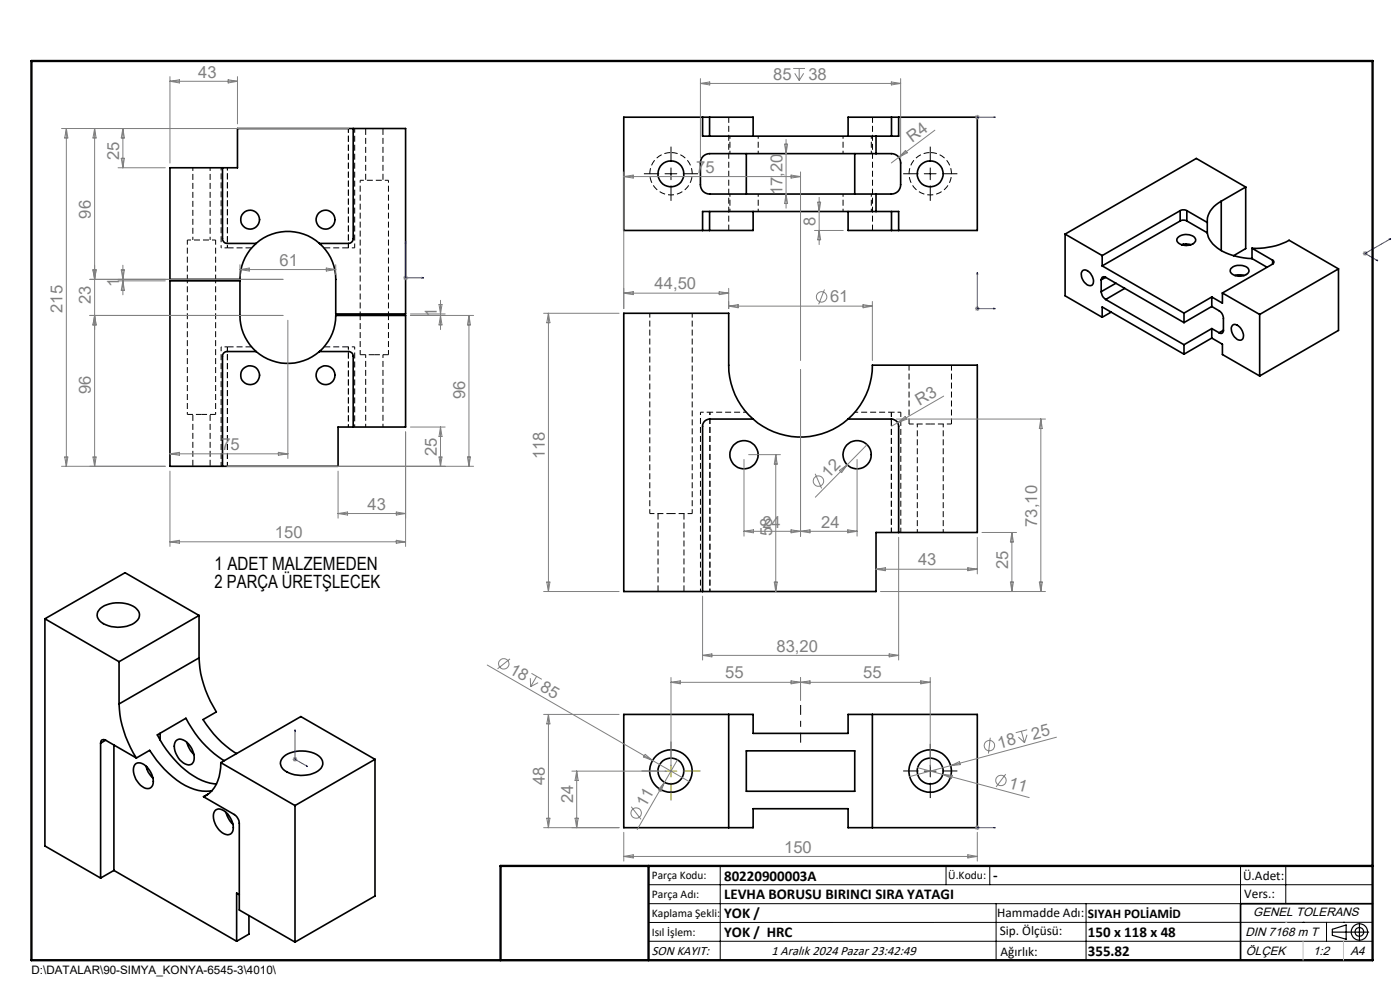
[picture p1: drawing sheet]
<svg xmlns="http://www.w3.org/2000/svg" width="297mm" height="210mm" viewBox="0 0 297 210" stroke-linecap="round" stroke-linejoin="round" font-family="sans-serif">
<path d="M39.7 50.9v8.3M45.7 59.2v-8.3M76.4 66.9v8.3M82.4 75.2v-8.3M137.8 66.4v42.5M189.1 87.4v25.5M191.1 87.4v25.5M192.8 89.9h4.5M197.3 89.9h4.5M137.8 108.9h4.5M142.3 108.9h4.5M146.8 108.9v-42.5" fill="none" stroke="#000" stroke-width=".21" stroke-dasharray="1.3 .6" stroke-dashoffset=".3" stroke-linecap="butt"/>
<path d="M40.9 35.6v15.3M44.6 50.9v-15.3M77.6 75.2v15.4M81.2 90.6v-15.4M150.6 87.4h-2M158.3 87.4h-7.7M189.1 87.4h-7.7M191.1 87.4h-2M194.6 89.9v23M200.1 112.9v-23" fill="none" stroke="#000" stroke-width=".21" stroke-dasharray="1.3 .6" stroke-dashoffset=".6" stroke-linecap="butt"/>
<g fill="none" stroke="#000" stroke-width=".21" stroke-dasharray="1.3 .6" stroke-dashoffset=".7" stroke-linecap="butt">
<path d="M154.8 28.9v3.7M160.8 32.6v-3.7M178.8 28.9v3.7M184.8 32.6v-3.7M46.9 52.6v-17M48.2 52.6h-1.3M48.2 52.6v-17M75.2 52.6h-1.3M154.8 41.2v3.7M160.8 44.9v-3.7M178.8 41.2v3.7M184.8 44.9v-3.7"/>
<path d="M48.2 73.6h-1.3M73.9 73.6v17M75.2 73.6v17M75.2 73.6h-1.3M148.6 87.4v38M150.6 87.4v38"/>
</g>
<path d="M185.1 24.9v24M154.6 48.9v-24M76.4 75.2h3M79.4 75.2h3M192.8 77.4v12.5M39.7 87.9h3M42.7 87.9h3M201.8 89.9v-12.5" fill="none" stroke="#000" stroke-width=".21" stroke-dasharray="1.3 .6" stroke-dashoffset=".1" stroke-linecap="butt"/>
<path d="M53.4 52.6h-5.2M73.9 52.6h-5.1M53.4 73.6h-5.2M73.9 73.6h-5.1M139.6 108.9v16.5M145.1 125.4v-16.5" fill="none" stroke="#000" stroke-width=".21" stroke-dasharray="1.3 .6" stroke-linecap="butt"/>
<g fill="none" stroke="#000" stroke-width=".35">
<path d="M47.2 35.6v15a1.02 1.02 0 0 0 1 1h6.1M74.9 27.3v23.3a1.02 1.02 0 0 1-1 1h-6.1M149 24.9h1.5M149 24.9h-16.7v24h16.7M149 24.9v4h41.6v-4M149.2 33.2l.6-.5 .8-.1h38.5a1.93 1.93 0 0 1 2 2v4.6a1.93 1.93 0 0 1-2 2h-38.5a1.93 1.93 0 0 1-2-2v-5zM150.5 24.9h9.3v4M150.5 24.9v4M158.3 32.6v8.6M181.3 32.6v8.6M185.8 28.9v3.7M189.1 24.9h1.5"/>
<path d="M189.1 24.9h-9.2v4M189.1 24.9v4M190.6 24.9h16.7v24h-16.7M264.3 39.7l-10.5-6.1-27.8 16.1M264.3 39.7l-5.2 3M264.3 39.7v13l-2.6 1.5M54.3 51.6a10.1 10.1 0 0 0-3.4 7.7h-14.8v-23.7h14.3v-8.3h35.6v39.3h-14.8v-7.3a10 10 0 0 0-3.4-7.7M54.3 51.6a10.1 10.1 0 0 1 13.5 0M149 48.9h1.5M149 48.9v-4h41.6v4M150.5 44.9v4M159.8 44.9v4h-9.3"/>
<path d="M179.9 44.9v4h9.2M185.8 41.2v3.7M189.1 48.9h1.5M189.1 44.9v4M226 49.7v13.1l7.8 4.5M226 49.7l7.8 4.5M229.6 57.5a1.56 1.56 0 0 1 2.1 1.2 1.38 1.38 0 0 1-.2 1.9 2.24 2.24 0 0 1-1.9-3.1zM233.6 59.4v2.5M233.8 56.4l17.4 10M233.8 54.2v2.2M234.6 58.8a.58 .58 0 0 0-.7 0 .58 .58 0 0 0-.3 .6M234.6 58.8l16.6 9.6"/>
<path d="M234.6 58.8l-1 .6M249.8 50.4a2.64 2.64 0 0 1 3.7 .1 1.09 1.09 0 0 1-1.1 1.5 2.35 2.35 0 0 1-2.7-.9zM250.4 46.9a1.5 1.5 0 0 1 1.4 0M250.4 44.7a1.5 1.5 0 0 1 1.4 0M250.4 46.9l-16.6 9.5M250.4 44.7l-16.6 9.5M250.4 44.7v2.2M250.7 51.9l.5-.1 1.4 .1M251.1 51.8l-.3 .2M251.6 51.8v.3M251.8 46.9l4.3 2.5M251.8 44.7l4.3 2.5"/>
<path d="M251.8 44.7v2.2M256.1 49.4a5.9 5.9 0 0 0 4 4.2l3 1 2.5 .2M256.1 47.2v2.2M259.1 42.7a4.9 4.9 0 0 0-3 4.5M259.1 42.7v10.5M261.1 57a2.78 2.78 0 0 1 3.8 .1 1.09 1.09 0 0 1-1.1 1.4 2.35 2.35 0 0 1-2.8-.9zM262 58.4l.5-.1 1.4 .1M265.6 52.7a14.9 14.9 0 0 0 7.9-1.7l10.5 6M265.6 52.7l4.4 2.5M265.6 54.8l3.2 1.9M265.6 52.7v2.1M270 55.2a.43 .43 0 0 1 .3 .4 .43 .43 0 0 1-.3 .4"/>
<path d="M270 56l-10.7 6.2M270 55.2v.8M284 57l-16.8 9.7M284 57v13.1l-16.8 9.7M54.3 74.6a10.2 10.2 0 0 1-3.4-7.7v-7.3h-14.8v39.3h35.6v-8.3h14.3v-23.7h-14.8a10 10 0 0 1-3.4 7.7M54.3 74.6h-6.1a.96 .96 0 0 0-1 1v23.3M54.3 74.6a10.2 10.2 0 0 0 13.5 0M67.8 74.6h6.1a.96 .96 0 0 1 1 1v15M233.6 61.9a2.1 2.1 0 0 0 1 1.6M233.8 67.3v-2.2l17.4 10M234.6 63.5l16.6 9.6M235.7 66.2l-1.9 1.1"/>
<path d="M236.7 60.1l-3.1 1.8M238.6 61.2l-4 2.3M251.2 66.4v2M251.2 73.1v2M257.1 65l1.5 .9a1.96 1.96 0 0 1 .9 1.6v2.6M257.1 63v2M257.1 69.7v2M257.1 69.7l1.5 .9M257.1 71.7l2.2 1.3v2.2l7.9 4.6M257.1 63l-5.9 3.4M257.1 65l-5.9 3.4M257.1 69.7l-5.9 3.4"/>
<path d="M257.1 71.7l-5.9 3.4M259.3 62.2l7.9 4.5M259.3 62.2v2.1l-2.2-1.3M259.5 70.1a.55 .55 0 0 1-.2 .6 .55 .55 0 0 1-.7-.1M259.5 70.1l-.9 .5M261.4 69a1.35 1.35 0 0 1 2 .9 1.55 1.55 0 0 1-.1 2.2 2.24 2.24 0 0 1-1.9-3.1zM267.2 66.7v13.1M159.8 88.9a15 15 0 0 1-5.2-11.4v-11h-22.3v59h53.5v-12.5h21.5v-35.5h-22.2a15.2 15.2 0 0 1-5.2 11.4M159.8 88.9h-9.3a1.51 1.51 0 0 0-1.5 1.5v35.1M159.8 88.9a15.2 15.2 0 0 0 20.1 0M179.9 88.9h9.2a1.57 1.57 0 0 1 1.5 1.5v22.6M9.5 131.3v48.1l11.8 6.9"/>
<path d="M9.5 131.3l15.8 9.1M21.3 129.1a6.5 6.5 0 0 1 7.8 .1 1.79 1.79 0 0 1-.6 2.9 6.6 6.6 0 0 1-7.4-.4 1.72 1.72 0 0 1 .2-2.6zM42.2 139.6a23.3 23.3 0 0 0 3.7 11.4l-2.8 1.6a21.7 21.7 0 0 0 7.1 7.2M42.2 139.6l-16.9 9.7M42.2 130.6l-15.7-9.1-17 9.8M42.2 130.6l-16.9 9.8M42.2 130.6v9M21.3 157.6v28.7M22.4 157a.65 .65 0 0 0-.8 0 .65 .65 0 0 0-.3 .6M22.4 157l6.5 3.8M22.4 157l-1.1 .6M24.2 158v26.6"/>
<path d="M25.3 149.3a23.3 23.3 0 0 0 3.6 11.5M25.3 140.4v8.9M34 155.5v1.5M37.3 157.2a1.85 1.85 0 0 1 2.7 .7 3.7 3.7 0 0 1 .9 3.9 1.35 1.35 0 0 1-2 0 4.3 4.3 0 0 1-1.8-4.3zM39.7 157.5l.4 1.2 1 1.3M154.6 151.5h5.2v4.1h20.1v-4.1h5.2M154.6 151.5h-22.3v24.1h22.3M154.6 151.5v24.1M158.3 159.3h23v8.5h-23zM185.1 151.5h22.2v24.1h-22.2M185.1 151.5v24.1M28.8 162a2.35 2.35 0 0 1 2.9 1.3 3.3 3.3 0 0 1 .5 3.6 1.38 1.38 0 0 1-2 0 4.3 4.3 0 0 1-1.8-4.4z"/>
<path d="M28.9 160.8l2.8-1.6a20 20 0 0 0 9.5 8.2 7.6 7.6 0 0 0 3.8 .3M31 162.5l.4 1.3 1.1 1.3M31.2 162.7v.4M43.2 169l6.5 3.8a2.49 2.49 0 0 1 1.1 1.8v18.4l11.8 6.8M44.2 168.4l-1 .6M45.6 172a1.35 1.35 0 0 1 2 0 4.3 4.3 0 0 1 1.8 4.4 1.34 1.34 0 0 1-2.2 .3 4.3 4.3 0 0 1-1.8-4.4zM46.8 161.8a8 8 0 0 1-2.9 6.9l-.7 .3M46.8 161.8l15.8 9.1M47.6 161.4a22.2 22.2 0 0 1-8.2-9l-6 3.5a21.4 21.4 0 0 0 9.4 9.7l1.7 .5 1.4 .2M47.9 172.3l.8 1.8 .7 .8M60.2 160.5a6.5 6.5 0 0 1 7.8 .2 1.79 1.79 0 0 1-.6 2.9 6.6 6.6 0 0 1-7.4-.5 1.69 1.69 0 0 1 .2-2.6zM62.6 170.9v28.9"/>
<path d="M79.6 161.1l-15.8-9.1-17 9.8M79.6 161.1l-17 9.8M79.6 161.1v29l-17 9.7M154.6 175.6h5.2v-4.1h20.1v4.1h5.2M24.2 184.6l26 15.1M24.2 184.6l-2.9 1.7M50.8 189.8l-.6-.4v10.3M52.8 194.2v3.9l-2.6 1.6M291.2 191.7h-28v12"/>
<circle cx="142.3" cy="36.9" r="2.74"/>
<circle cx="197.3" cy="36.9" r="2.74"/>
<circle cx="53.1" cy="46.6" r="2.01"/>
<circle cx="69.1" cy="46.6" r="2"/>
<circle cx="53.1" cy="79.6" r="2"/>
<circle cx="69.1" cy="79.6" r="1.99"/>
<circle cx="157.8" cy="96.5" r="3"/>
<circle cx="181.8" cy="96.5" r="3"/>
<circle cx="142.3" cy="163.6" r="4.5"/>
<circle cx="142.3" cy="163.6" r="2.74"/>
<circle cx="197.3" cy="163.6" r="2.74"/>
<circle cx="197.3" cy="163.6" r="4.5"/>
</g>
<path d="M76.4 38.2h6M39.7 50.9h6" fill="none" stroke="#000" stroke-width=".21" stroke-dasharray="1.3 .6" stroke-dashoffset=".5" stroke-linecap="butt"/>
<path d="M73.9 52.6v-25.4M75.2 52.6v-25.4M46.9 73.6v25.3M48.2 73.6v25.3" fill="none" stroke="#000" stroke-width=".21" stroke-dasharray="1.3 .6" stroke-dashoffset=".4" stroke-linecap="butt"/>
<path d="M76.4 38.2v28.4M39.7 59.6v28.3M82.4 66.6v-28.4M45.7 87.9v-28.3" fill="none" stroke="#000" stroke-width=".21" stroke-dasharray="1.3 .6" stroke-dashoffset=".8" stroke-linecap="butt"/>
<path d="M77.6 27.2v11M81.2 38.2v-11M40.9 87.9v11M44.6 98.9v-11" fill="none" stroke="#000" stroke-width=".21" stroke-dasharray="1.3 .6" stroke-dashoffset="-.1" stroke-linecap="butt"/>
<path d="M142.3 32.4a4.5 4.5 0 0 1 4.1 6.5 4.5 4.5 0 0 1-7.7 .6 4.5 4.5 0 0 1 3-7.1h.6M197.3 32.4a4.5 4.5 0 0 1 4.1 6.5 4.5 4.5 0 0 1-7.7 .6 4.5 4.5 0 0 1 3-7.1h.6" fill="none" stroke="#000" stroke-width=".21" stroke-dasharray="1.3 .6" stroke-dashoffset="-.2" stroke-linecap="butt"/>
<g fill="none" stroke="#808080" stroke-width=".21">
<path d="M36.1 16.3v18.3M36.1 17.2l2-.3v.7zM36.1 17.2h14.3M48.4 16.9l2 .3-2 .4zM50.4 16.3v10M148.6 16.7v16.9M148.6 17.7h42.5M148.6 17.7l2-.3v.6zM168.3 14.5h2.5M168.6 15.5l.9 1.6M169.5 14.5v2.6M170.5 15.5l-1 1.6"/>
<path d="M189.1 17.4l2 .3-2 .3zM191.1 16.7v16.9M13.1 27.3h60.8M14.1 27.3l.3 2h-.7zM14.1 27.3v71.6M20.1 27.3v71.6M20.1 27.3l.3 2h-.7zM25 35.6h10.1M25.7 33.6h.7l-.3 2zM26.1 27.3l.3 2h-.7zM26.1 27.3v8.3M132.3 36.5v29"/>
<path d="M132.3 37.5h37.5M132.3 37.5l2-.4v.7zM166.4 30.6h.7l-.3 2zM166.8 29.6v14.6M167.8 37.1l2 .4-2 .3zM169.8 36.5v40M192.1 31.9l.4 .5-1.8 1zM198.3 27.6l-9.2 7M206.8 24.9h1M207 24.5l.7 .7M207.3 24.4v1M207.7 24.5l-.7 .7"/>
<path d="M19 59.3h41M19.7 57.2h.7l-.3 2.1zM25 59.6h10.1M25.7 57.2h.7l-.3 2.1zM26.1 56.3v6.2M26.1 59.6l.3 2h-.7zM50.9 56.2v2.4M50.9 57.2h20.3M50.9 57.2l2-.3v.6zM69.2 56.9l2 .3-2 .3zM71.2 56.2v2.1M85.5 58.9h1.1"/>
<path d="M85.7 58.6l.7 .7M86 58.4v1M86.4 58.6l-.7 .7M166.8 41.2l.3 2h-.7zM172.8 48.9h6.1M173.5 42.9h.6l-.3 2zM173.8 41.9v10M173.8 48.9l.3 2h-.6zM289.1 53.8h1M289.2 53.4l.7 .7M289.6 53.3v.9M289.9 53.4l-.7 .7"/>
<path d="M19 66.9h41M20.1 66.9l.3 2h-.7zM61.1 67.9v29.4M87.1 66.9h13.4M87.1 66.6h7.3M93.1 64.6h.7l-.3 2zM93.5 63.7v6.2M93.5 66.9l.3 2h-.7zM99.5 66.9l.3 2h-.6zM99.5 66.9v32M115.3 66.5h16M116.3 66.5v59"/>
<path d="M116.3 66.5l.4 2h-.7zM132.3 62.2l2-.3v.6zM132.3 62.2h22.3M152.6 61.9l2 .3-2 .3zM154.6 61.2v4.3M154.6 64.9h30.5M154.6 64.9l2-.3v.7zM169.8 78.4v35.3M174.9 61.4l-1.2 3.1M183.1 64.6l2 .3-2 .4zM185.1 64v12.5M206.8 65.5h1"/>
<path d="M207 65.1l.7 .7M207.3 65v1M207.7 65.1l-.7 .7M13.1 98.9h22M13.7 96.9h.7l-.3 2zM19.7 96.9h.7l-.3 2zM36.1 99.9v16M36.1 96.3l2-.4v.7zM36.1 96.3h25M48.2 98.9h52.3M59.1 95.9l2 .4-2 .3zM71.7 99.9v10"/>
<path d="M86 91.6v24.3M87.1 90.6h7.3M93.1 96.9h.7l-.3 2zM93.5 90.6v8.3M93.5 90.6l.3 2h-.7zM99.2 96.9h.6l-.3 2zM157.8 97.5v16.2M158.8 96.4h6.8M164.6 96.4v29.1M164.6 96.4l.3 2.1h-.6zM178.1 99.8l1.6-1.2-1.2 1.7zM181.8 97.5v16.2"/>
<path d="M183.9 94.3l-10.9 11.2M190.1 88.9h31.7M190.4 89.7l-1.3 .7M190.4 89.7l1.6-1.3 .3 .5zM200.2 84l-9.8 5.7M220.8 88.9v36.6M220.8 88.9l.3 2h-.6zM36.1 114.9h49.9M36.1 114.9l2-.3v.6zM71.7 108.9h14.3M71.7 108.9l2-.3v.6zM84.1 114.6l1.9 .3-1.9 .3z"/>
<path d="M84.1 108.6l1.9 .3-1.9 .3zM157.8 112.7h24M157.8 112.7l2-.3v.6zM167.8 112.4v.6l4-.6v.6zM172.9 100.5l1.4 3.1M179.8 112.4l2 .3-2 .3zM190.6 114v26M207.3 114v7.7M208.3 113h7.4M214.7 113v12.5M214.7 113l.3 2h-.7zM108.2 139.8l-2.6 2.1"/>
<path d="M115.3 125.5h16M116 123.5h.7l-.4 2zM149 126.5v13.5M149 139h41.6M149 139l2-.3v.6zM164.3 123.5h.6l-.3 2zM185.8 120.7h21.5M185.8 120.7l2-.3v.7zM186.8 125.5h35M188.6 138.7l2 .3-2 .3zM205.3 120.4l2 .3-2 .4zM214.3 123.5h.7l-.3 2z"/>
<path d="M220.5 123.5h.6l-.3 2zM103.4 141.1l35 20.2M112.5 143.9l.1 1.8M112.7 142.8l2.2 1.3M113.8 143.5l-1.2 2.2M114.2 144.8l-1.6 .9M115.3 151.5h16M116.3 151.5v24.1M116.3 151.5l.4 2.1h-.7zM142.3 143.7v18.9M142.3 144.7h55M142.3 144.7l2-.3v.7z"/>
<path d="M167.8 144.4v.7l4-.7v.7zM169.8 143.7v4.8M195.3 144.4l2 .3-2 .4zM197.3 143.7v18.9M210.1 156.5l-.4 3.3M216 156.3l1.3 1.2M216.7 155.1l.6 2.4M217.9 155.8l-.6 1.7M217.9 154.8l-2.4 .6M224.1 156.4l-22.4 6M62.1 161.1h1M62.2 160.7l.7 .7"/>
<path d="M62.6 160.6v1M62.9 160.7l-.7 .7M115.3 175.6h16M116 173.6h.7l-.4 2zM121.3 163.6h20M122 173.6h.7l-.4 2zM122.3 163.6v12M122.3 163.6l.4 2h-.7zM132.3 176.6v6.1M133.9 171.1l2.1 2.7M136.9 160l1.5 1.3-1.9-.7zM138.4 161.3l7.8 4.5"/>
<path d="M141 165.9l-5.8 10.1M141 165.9l-.8 1.9-.5-.3zM143.7 161.2l-2.7 4.7M194.7 162.8l5.3 1.5M200 164.3l18.3 4.9M200 164.3l2 .2-.2 .6zM201.7 162.4l-8.7 2.3M201.7 162.4l1.8-.8 .2 .6zM206.8 175.6h1M207 175.2l.7 .7M207.3 175.1v1M207.3 176.6v6.1"/>
<path d="M207.7 175.2l-.7 .7M213.4 164.2l-2.1 2.7M132.3 181.7l2-.4v.7zM132.3 181.7h75M205.3 181.3l2 .4-2 .3z"/>
<circle cx="174.3" cy="63" r="1.1"/>
<circle cx="173.6" cy="102.1" r="1.1"/>
<circle cx="106.9" cy="140.8" r="1.1"/>
<circle cx="209.9" cy="158.2" r="1.11"/>
<circle cx="135" cy="172.5" r="1.11"/>
<circle cx="212.4" cy="165.6" r="1.1"/>
</g>
<g fill="none" stroke="#000" stroke-width=".25">
<path d="M282.6 197.7h7.8M282.6 197.1l3-.9v3l-3-.8zM288.4 195.8v3.8M106.2 203.7h185"/>
<circle cx="288.4" cy="197.7" r="1.74"/>
<circle cx="288.4" cy="197.7" r=".93"/>
</g>
<g fill="none" stroke="#00f" stroke-width=".21">
<path d="M207.2 24.9h.2zM207.3 24.9h.1M207.3 24.9h3.9M211.2 24.9h-.4h.4M86 51.2l.1 .4h-.1zM86 51.2v7.7h3.9M89.5 58.8l.4 .1-.4 .1zM207.3 57.8l.1 .3h-.2zM207.3 57.8v7.7h3.9M292 55.2l.1-.1 .2 .2zM294.7 50.7l.4-.1-.2 .2zM295.1 50.6l-5.5 3.2 2.7 1.5"/>
<path d="M210.8 65.4l.4 .1h-.4zM62.6 154.8l.1 .3h-.2zM62.6 154.8v6.3l2.7 1.5M65 162.4l.3 .2h-.3zM207.2 175.6h.2zM207.3 175.6h.1M207.3 175.6h3.9M211.2 175.6h-.4h.4"/>
</g>
<path d="M169.8 149.5v8" fill="none" stroke="#000" stroke-width=".21" stroke-dasharray="15.2 1.3 1.3 1.3" stroke-dashoffset="13.1" stroke-linecap="butt"/>
<path d="M139.8 36.9h-3.2M142.3 34.4v-3.3M142.3 39.4v3.2M144.8 36.9h3.3M194.8 36.9h-3.2M197.3 34.4v-3.3M197.3 39.4v3.2M199.8 36.9h3.3M194.8 163.5h-3.2M197.3 161v-3.2M197.3 166v3.3M199.8 163.5h3.3" fill="none" stroke="#000" stroke-width=".21" stroke-dasharray="15.2 1.3 1.3 1.3" stroke-linecap="butt"/>
<path d="M139.8 163.5h-3.7M142.3 161v-3.7M142.3 166v3.8M144.8 163.5h3.8" fill="none" stroke="#808000" stroke-width=".21" stroke-dasharray="15.2 1.3 1.3 1.3" stroke-linecap="butt"/>
<g fill="none" stroke="#000" stroke-width=".21">
<path d="M141.1 36.9h2.5M142.3 35.6v2.5M196.1 36.9h2.5M197.3 35.6v2.5M196.1 163.6h2.5M197.3 162.3v2.5M137.6 187.7h153.6M137.6 191.7h153.6M137.6 199.7h153.6M152.8 183.7v20M200.7 183.7v4M210 183.7v4"/>
<path d="M211.3 191.7v12M230.4 191.7v12M263.2 183.7v20M272.8 183.7v8M276.4 195.6h.1M281.4 195.6v4.1M285 195.6h.1M291.2 195.6l-153.6 .1"/>
</g>
<path d="M141.1 163.6h2.5M142.3 162.3v2.5" fill="none" stroke="#808000" stroke-width=".21"/>
<path d="M6.7 12.9h284.5v190.8h-284.5zM137.6 183.7v20M291.2 183.7h-185v20" fill="none" stroke="#000" stroke-width=".5"/>
<path d="M276.4 199.7v4M285 199.7v4" fill="none" stroke="#c0c0c0" stroke-width=".21"/>
<path d="M272.8 195.6h.1" fill="none" stroke="#c0c0c0" stroke-width=".25"/>
<g fill="#00f">
<path d="M210.8 65.4l.4 .1h-.4zM207.3 57.8l.1 .3h-.2z"/>
<path d="M210.8 175.6h.4zM207.2 175.6h.2z"/>
<path d="M89.5 58.8l.4 .1-.4 .1zM86 51.2l.1 .4h-.1z"/>
<path d="M292 55.2l.1-.1 .2 .2zM294.7 50.7l.4-.1-.2 .2z"/>
<path d="M65 162.4l.3 .2h-.3zM62.6 154.8l.1 .3h-.2zM210.8 24.9h.4zM207.2 24.9h.2z"/>
</g>
<g font-size="3.9">
<text x="45.5" y="120.9">1 ADET MALZEMEDEN</text>
<text x="45.5" y="124.8">2 PARÇA ÜRETŞLECEK</text>
</g>
<g font-size="3.5" fill="#808080">
<text x="42.1" y="16.5">43</text>
<text x="164" y="16.9">85</text>
<text x="171.5" y="16.9">38</text>
<text x="25.3" y="34" transform="rotate(-90 25.3 34)">25</text>
<text x="193.5" y="30.3" transform="rotate(-37 193.5 30.3)">R4</text>
<text x="147.7" y="36.6">75</text>
<text x="166" y="41.4" transform="rotate(-90 166 41.4)">17,20</text>
<text x="19.3" y="46.4" transform="rotate(-90 19.3 46.4)">96</text>
<text x="173" y="48" transform="rotate(-90 173 48)">8</text>
<text x="59.3" y="56.4">61</text>
<text x="19.3" y="64.6" transform="rotate(-90 19.3 64.6)">23</text>
<text x="25.3" y="60.9" transform="rotate(-90 25.3 60.9)">1</text>
<text x="138.9" y="61.4">44,50</text>
<text x="176.1" y="64.1">61</text>
<text x="13.3" y="66.4" transform="rotate(-90 13.3 66.4)">215</text>
<text x="92.7" y="67.2" transform="rotate(-90 92.7 67.2)">1</text>
<text x="19.3" y="83.7" transform="rotate(-90 19.3 83.7)">96</text>
<text x="98.7" y="84.6" transform="rotate(-90 98.7 84.6)">96</text>
<text x="195.1" y="86.1" transform="rotate(-30 195.1 86.1)">R3</text>
<text x="47" y="95.5">75</text>
<text x="92.7" y="96.8" transform="rotate(-90 92.7 96.8)">25</text>
<text x="115.6" y="97.5" transform="rotate(-90 115.6 97.5)">118</text>
<text x="175.8" y="101.6" transform="rotate(-45 175.8 101.6)">12</text>
<text x="78" y="108.1">43</text>
<text x="161.7" y="111.9">24</text>
<text x="163.8" y="113.7" transform="rotate(-90 163.8 113.7)">58</text>
<text x="174.2" y="111.9">24</text>
<text x="220" y="111.7" transform="rotate(-90 220 111.7)">73,10</text>
<text x="58.3" y="114.1">150</text>
<text x="194.7" y="119.9">43</text>
<text x="213.9" y="120.8" transform="rotate(-90 213.9 120.8)">25</text>
<text x="107.9" y="142.7" transform="rotate(30 107.9 142.7)">18</text>
<text x="153.8" y="143.9">55</text>
<text x="164.7" y="138.2">83,20</text>
<text x="183.1" y="143.9">55</text>
<text x="114.3" y="146.5" transform="rotate(30 114.3 146.5)">85</text>
<text x="212" y="158.8" transform="rotate(-15 212 158.8)">18</text>
<text x="219.2" y="156.9" transform="rotate(-15 219.2 156.9)">25</text>
<text x="115.6" y="166.5" transform="rotate(-90 115.6 166.5)">48</text>
<text x="213.8" y="167.1" transform="rotate(15 213.8 167.1)">11</text>
<text x="121.6" y="170.3" transform="rotate(-90 121.6 170.3)">24</text>
<text x="136.9" y="171.5" transform="rotate(-60 136.9 171.5)">11</text>
<text x="166.4" y="180.8">150</text>
</g>
<g font-size="3.2">
<text x="153.6" y="190.8">LEVHA BORUSU BIRINCI SIRA YATAGI</text>
<text x="153.6" y="186.8">80220900003A</text>
<text x="210.7" y="186.6">-</text>
<text x="153.6" y="194.8">YOK /</text>
<text x="153.6" y="198.8">YOK / HRC</text>
<text x="230.8" y="198.7">150 x 118 x 48</text>
<text x="230.8" y="202.8">355.82</text>
</g>
<g font-size="2.8">
<text x="263.7" y="186.7">Ü.Adet:</text>
<text x="263.9" y="190.5">Vers.:</text>
<text x="211.5" y="194.5">Hammadde Adı:</text>
<text x="230.8" y="194.7">SIYAH POLİAMİD</text>
<text x="138.3" y="202.6">SON KAYIT:</text>
<text x="163.6" y="202.6">1 Aralık 2024 Pazar 23:42:49</text>
<text x="212.1" y="198.4">Sip. Ölçüsü:</text>
<text x="212.2" y="202.7">Ağırlık:</text>
</g>
<g font-size="2.6">
<text x="265.9" y="194.4">GENEL TOLERANS</text>
<text x="264.2" y="198.5">DIN 7168 m T</text>
<text x="264.3" y="202.6">ÖLÇEK</text>
<text x="278.5" y="202.6">1:2</text>
<text x="286.5" y="202.6">A4</text>
</g>
<g font-size="2.5">
<text x="138.3" y="186.4">Parça Kodu:</text>
<text x="138.3" y="190.5">Parça Adı:</text>
<text x="201.2" y="186.5">Ü.Kodu:</text>
<text x="138.3" y="194.5">Kaplama Şekli:</text>
<text x="138.3" y="198.6">Isıl İşlem:</text>
<text x="6.7" y="206.7">D:\DATALAR\90-SIMYA_KONYA-6545-3\4010\</text>
</g>
</svg>
